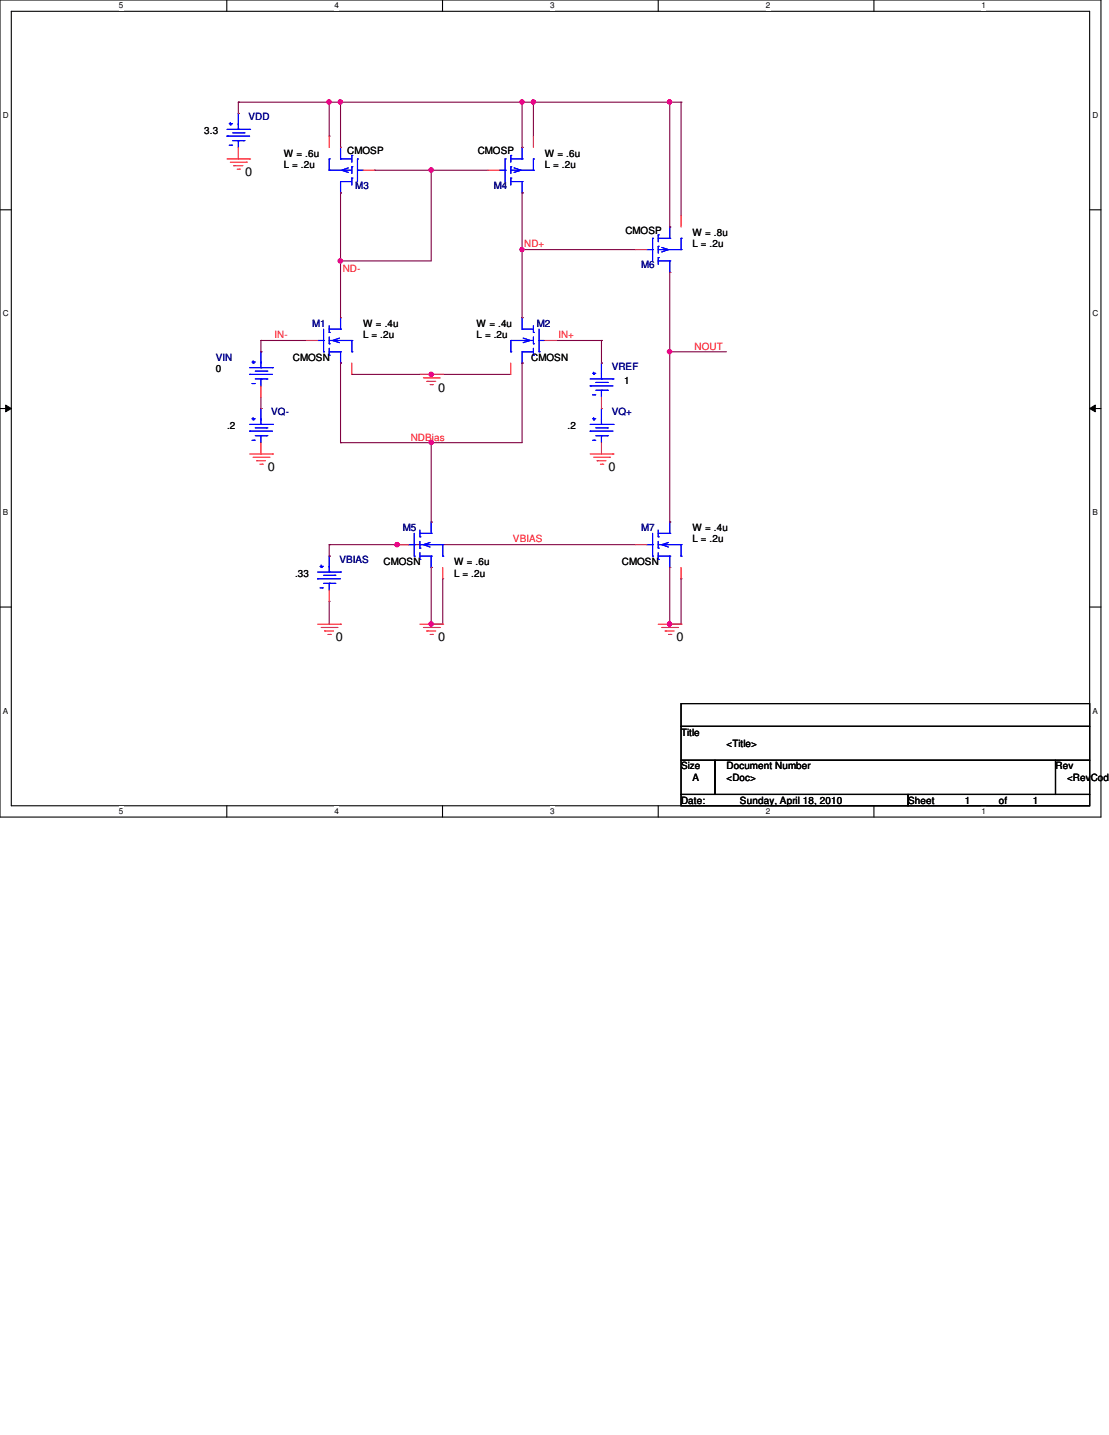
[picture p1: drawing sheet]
<svg xmlns="http://www.w3.org/2000/svg" width="216mm" height="279mm" viewBox="0 0 216 279" stroke-linecap="round" stroke-linejoin="round" font-family="sans-serif">
<path d="M0 0h214.3v159.1h-214.3zM2.2 2.2h209.9v154.7h-209.9z" fill="none" stroke="#000" stroke-width=".21"/>
<g fill="#fff">
<path d="M23.2 .2h.8v1.8h-.8z"/>
<path d="M23.2 157.1h.8v1.8h-.8z"/>
</g>
<path d="M44.2 0v2.2M44.2 156.9v2.2" fill="none" stroke="#000" stroke-width=".21"/>
<g fill="#fff">
<path d="M65.1 .2h.9v1.8h-.9z"/>
<path d="M65.1 157.1h.9v1.8h-.9z"/>
</g>
<path d="M86.1 0v2.2M86.1 156.9v2.2" fill="none" stroke="#000" stroke-width=".21"/>
<g fill="#fff">
<path d="M107.1 .2h.9v1.8h-.9z"/>
<path d="M107.1 157.1h.9v1.8h-.9z"/>
</g>
<path d="M128.1 0v2.2M128.1 156.9v2.2" fill="none" stroke="#000" stroke-width=".21"/>
<g fill="#fff">
<path d="M149.1 .2h.9v1.8h-.9z"/>
<path d="M149.1 157.1h.9v1.8h-.9z"/>
</g>
<path d="M170.1 0v2.2M170.1 156.9v2.2" fill="none" stroke="#000" stroke-width=".21"/>
<g fill="#fff">
<path d="M191.1 .2h.9v1.8h-.9z"/>
<path d="M191.1 157.1h.9v1.8h-.9z"/>
<path d="M.6 21.5h1.1v1.8h-1.1z"/>
<path d="M212.7 21.5h1.1v1.8h-1.1z"/>
<path d="M.6 60.2h1.1v1.7h-1.1z"/>
<path d="M212.7 60.2h1.1v1.7h-1.1z"/>
</g>
<path d="M0 40.9h2.2M212.1 40.9h2.2" fill="none" stroke="#000" stroke-width=".21"/>
<g fill="#fff">
<path d="M.6 98.8h1v1.8h-1z"/>
<path d="M212.7 98.8h1v1.8h-1z"/>
</g>
<path d="M0 79.5h2.2M212.1 79.5h2.2" fill="none" stroke="#000" stroke-width=".21"/>
<path d="M1.1 78.9l1.1 .6-1.1 .7zM212.1 79.5l1.1-.6v1.3z" fill="#000"/>
<path d="M1.1 78.9l1.1 .6-1.1 .7zM212.1 79.5l1.1-.6v1.3z" fill="none" stroke="#000" stroke-width=".19"/>
<g fill="#fff">
<path d="M.6 137.5h1v1.8h-1z"/>
<path d="M212.7 137.5h1v1.8h-1z"/>
</g>
<path d="M0 118.2h2.2M212.1 118.2h2.2" fill="none" stroke="#000" stroke-width=".21"/>
<path d="M66.3 19.9h.1M66.3 19.9h35.3" fill="none" stroke="#800040" stroke-width=".21"/>
<circle cx="101.6" cy="19.8" r=".42" fill="#f0f"/>
<circle cx="101.6" cy="19.8" r=".42" fill="none" stroke="#f0f" stroke-width=".21"/>
<circle cx="66.2" cy="19.8" r=".43" fill="#f0f"/>
<circle cx="66.2" cy="19.8" r=".43" fill="none" stroke="#f0f" stroke-width=".21"/>
<path d="M101.6 19.9h.1M101.6 19.9h2.2M103.8 19.9h.1M103.8 19.9v6.6M130.4 19.9h.1M130.4 19.9h2.2M132.6 19.9h.1M132.6 19.9v22.1" fill="none" stroke="#800040" stroke-width=".21"/>
<circle cx="130.3" cy="19.8" r=".43" fill="#f0f"/>
<circle cx="130.3" cy="19.8" r=".43" fill="none" stroke="#f0f" stroke-width=".21"/>
<path d="M103.8 19.9h.1M103.8 19.9h26.6M130.4 19.9h.1M130.4 19.9v24.3" fill="none" stroke="#800040" stroke-width=".21"/>
<circle cx="103.8" cy="19.8" r=".43" fill="#f0f"/>
<circle cx="103.8" cy="19.8" r=".43" fill="none" stroke="#f0f" stroke-width=".21"/>
<path d="M101.6 48.6h.1M101.6 48.6h22.1M130.4 53h.1M130.4 53v15.5M130.4 68.5h.1M130.4 68.5h11" fill="none" stroke="#800040" stroke-width=".21"/>
<circle cx="101.6" cy="48.6" r=".42" fill="#f0f"/>
<circle cx="101.6" cy="48.6" r=".42" fill="none" stroke="#f0f" stroke-width=".21"/>
<path d="M83.9 33.1h.1M83.9 33.1h11.1M83.9 33.1v17.7M66.3 50.8h.1M66.3 50.8v11" fill="none" stroke="#800040" stroke-width=".21"/>
<circle cx="83.9" cy="33.1" r=".43" fill="#f0f"/>
<circle cx="83.9" cy="33.1" r=".43" fill="none" stroke="#f0f" stroke-width=".21"/>
<path d="M66.3 50.8h.1M66.3 50.8h17.6" fill="none" stroke="#800040" stroke-width=".21"/>
<circle cx="66.2" cy="50.8" r=".43" fill="#f0f"/>
<circle cx="66.2" cy="50.8" r=".43" fill="none" stroke="#f0f" stroke-width=".21"/>
<path d="M72.9 33.1h.1M72.9 33.1h11M101.6 37.5h.1M101.6 37.5v11.1M66.3 70.7h.1M66.3 70.7v15.5M83.9 86.2h.1M83.9 86.2h17.7" fill="none" stroke="#800040" stroke-width=".21"/>
<circle cx="83.9" cy="86.1" r=".43" fill="#f0f"/>
<circle cx="83.9" cy="86.1" r=".43" fill="none" stroke="#f0f" stroke-width=".21"/>
<path d="M83.9 72.9h.1M83.9 72.9h15.5M101.6 70.7h.1M101.6 70.7v15.5" fill="none" stroke="#800040" stroke-width=".21"/>
<circle cx="83.9" cy="72.9" r=".43" fill="#f0f"/>
<circle cx="83.9" cy="72.9" r=".43" fill="none" stroke="#f0f" stroke-width=".21"/>
<path d="M101.6 48.6h.1M101.6 48.6v13.2M130.4 68.5h.1M130.4 68.5v33.1M83.9 86.2h.1M83.9 86.2v15.4" fill="none" stroke="#800040" stroke-width=".21"/>
<circle cx="130.4" cy="68.5" r=".42" fill="#f0f"/>
<circle cx="130.4" cy="68.5" r=".42" fill="none" stroke="#f0f" stroke-width=".21"/>
<path d="M77.3 106h.1M77.3 106h46.4" fill="none" stroke="#800040" stroke-width=".21"/>
<circle cx="77.3" cy="106" r=".43" fill="#f0f"/>
<circle cx="77.3" cy="106" r=".43" fill="none" stroke="#f0f" stroke-width=".21"/>
<path d="M68.5 72.9h.1M68.5 72.9h15.4M66.3 86.2h.1M66.3 86.2h17.6M83.9 110.5h.1M83.9 110.5v11M86.2 112.7h.1M86.2 112.7v8.8h-2.3M83.9 121.5h.1" fill="none" stroke="#800040" stroke-width=".21"/>
<circle cx="83.9" cy="121.5" r=".43" fill="#f0f"/>
<circle cx="83.9" cy="121.5" r=".43" fill="none" stroke="#f0f" stroke-width=".21"/>
<path d="M130.4 110.5v11M132.6 112.7h.1M132.6 112.7v8.8M130.4 121.5h.1" fill="none" stroke="#800040" stroke-width=".21"/>
<circle cx="130.3" cy="121.5" r=".43" fill="#f0f"/>
<circle cx="130.3" cy="121.5" r=".43" fill="none" stroke="#f0f" stroke-width=".21"/>
<path d="M64.1 19.9h.1M64.1 19.9h2.2M66.3 19.9h.1M66.3 19.9v8.8M64.1 106h.1M64.1 106h13.2M130.4 121.5h.1M130.4 121.5h2.2" fill="none" stroke="#800040" stroke-width=".21"/>
<circle cx="64" cy="19.8" r=".43" fill="#f0f"/>
<circle cx="64" cy="19.8" r=".43" fill="none" stroke="#f0f" stroke-width=".21"/>
<g fill="none" stroke="#800040" stroke-width=".21">
<path d="M46.4 19.9h.1M46.4 19.9h17.7v6.6M46.4 19.9v2.2M101.6 19.9h.1M101.6 19.9v8.8M64.1 26.5h.1M66.3 37.5h.1M66.3 37.5v13.3M50.8 66.3h.1M50.8 79.5h.1M50.8 66.3h8.8M50.8 66.3v2.2"/>
<path d="M50.8 77.3v2.2M108.3 66.3h8.8M117.1 66.3h.1M117.1 66.3v4.4M64.1 106h.1M64.1 117.1h.1M64.1 106v2.3M64.1 117.1v4.4"/>
</g>
<g fill="none" stroke="#f00" stroke-width=".21">
<path d="M44.2 30.9h4.4M44.8 31.6h3.2M45.5 32.3h.1M45.5 32.3h1.8M46.2 32.9h.4M46.4 22.1h.1M46.4 28.7v2.2M46.6 32.9h.1M48 31.6h.1M48.6 30.9h.1M64.1 26.5v2.2M66.3 28.7h.1"/>
<path d="M66.3 37.5h.1M70.7 33.1h2.2M95 33.1h2.2M101.6 28.7h.1M101.6 37.5h.1M103.8 26.5v2.2M123.7 48.6h2.2M130.4 44.2h.1M130.4 53h.1M132.6 42v2.2M50.8 68.5h.1M50.8 79.5h.1"/>
<path d="M50.8 75.1v2.2M59.6 66.3h2.2M66.3 70.7h.1M66.3 61.8h.1M68.5 70.7v2.2M81.7 72.9h4.5M82.4 73.6h3.1M83.1 74.3h.1M83.1 74.3h1.7M83.7 74.9h.5M84.2 74.9h.1M85.5 73.6h.1"/>
<path d="M86.2 72.9h.1M99.4 70.7v2.2M101.6 70.7h.1M101.6 61.8h.1M106 66.3h2.3M117.1 70.7h.1M117.1 79.5h.1M117.1 77.3v2.2M48.6 88.4h4.4M49.3 89h3.1M50 89.7h.1M50 89.7h1.7"/>
<path d="M50.6 90.4h.5M50.8 86.2v2.2M51.1 90.4h.1M52.4 89h.1M53 88.4h.1M114.9 88.4h4.4M115.6 89h3.1M116.2 89.7h.1M116.2 89.7h1.8M116.9 90.4h.4M117.1 86.2v2.2M117.3 90.4h.1"/>
<path d="M118.7 89h.1M119.3 88.4h.1M64.1 108.3h.1M64.1 114.9v2.2M77.3 106h2.2M83.9 110.5h.1M83.9 101.6h.1M86.2 110.5v2.2M123.7 106h2.2M130.4 110.5h.1M130.4 101.6h.1M132.6 110.5v2.2"/>
<path d="M61.8 121.5h4.5M62.5 122.2h3.1M63.2 122.9h.1M63.2 122.9h1.7M63.8 123.5h.5M64.3 123.5h.1M65.6 122.2h.1M66.3 121.5h.1M81.7 121.5h4.5M82.4 122.2h3.1M83.1 122.9h.1M83.1 122.9h1.7"/>
<path d="M83.7 123.5h.5M84.2 123.5h.1M85.5 122.2h.1M86.2 121.5h.1M128.1 121.5h4.5M128.8 122.2h3.1M129.5 122.9h.1M129.5 122.9h1.7M130.1 123.5h.5M130.6 123.5h.1M131.9 122.2h.1M132.6 121.5h.1"/>
</g>
<path d="M132.6 137h79.5v4.4h-79.5zM132.6 141.4h79.5v6.6h-79.5zM132.6 148h6.6v6.7h-6.6zM132.6 154.7h44.2v2.2h-44.2zM139.2 148h66.3v6.7h-66.3zM176.8 154.7h35.3v2.2h-35.3zM205.5 148h6.6v6.7h-6.6z" fill="none" stroke="#000" stroke-width=".21"/>
<g fill="none" stroke="#00f" stroke-width=".21">
<path d="M44.2 26.5h.1M44.2 26.5h4.4M44.2 25.2h4.4M44.6 24.1h.5M44.6 28.3h.5M44.8 24.3h.1M44.8 23.9v.4M45.1 24.1h.1M45.1 28.3h.1M45.3 25.9h2.2M45.3 27.4h2.2M46.4 25.2h.1"/>
<path d="M46.4 27.4h.1M46.4 22.1h.1M46.4 22.1v3.1M46.4 27.4v1.3M47.5 25.9h.1M47.5 27.4h.1M48.6 25.2h.1M64.1 30.9h.1M64.1 33.1h.1M64.1 30.9v2.2M64.1 33.1h4.4M66.3 30.9h.1"/>
<path d="M66.3 35.3h.1M66.3 28.7h.1M66.3 37.5h.1M66.3 30.9h2.2M66.3 35.3h2.2M66.3 28.7v2.2M66.3 35.3v2.2M67.8 32.7l-1.3 .4 1.3 .5M68.5 34.7h.1M68.5 32.5h.1M68.5 30.3h.1M68.5 30.3v1.3"/>
<path d="M68.5 32.5v1.3M68.5 34.7v1.3M69.6 30.9h.1M69.6 33.1h.1M69.6 30.9v4.4M69.6 33.1h1.1M97.2 33.1h1.1M98.3 30.9h.1M98.3 33.1h.1M98.3 30.9v4.4M99.4 34.7h.1M99.4 32.5h.1"/>
<path d="M99.4 30.3h.1M99.4 30.3v1.3M99.4 32.5v1.3M99.4 34.7v1.3M99.4 30.9h2.2M99.4 35.3h2.2M99.4 33.1h4.4M100.1 32.7l1.3 .4-1.3 .5M101.6 30.9h.1M101.6 35.3h.1M101.6 28.7h.1M101.6 37.5h.1"/>
<path d="M101.6 28.7v2.2M101.6 35.3v2.2M103.8 30.9h.1M103.8 33.1h.1M103.8 30.9v2.2M125.9 48.6h1.1M127 46.4h.1M127 48.6h.1M127 46.4v4.4M128.1 50.2h.1M128.1 48h.1M128.1 45.7h.1"/>
<path d="M128.1 45.7v1.4M128.1 48v1.3M128.1 50.2v1.3M128.1 46.4h2.3M128.1 50.8h2.3M128.1 48.6h4.5M128.8 48.2l1.3 .4-1.3 .5M130.4 46.4h.1M130.4 50.8h.1M130.4 44.2h.1M130.4 53h.1M130.4 44.2v2.2"/>
<path d="M130.4 50.8v2.2M132.6 46.4h.1M132.6 48.6h.1M132.6 46.4v2.2M48.6 72.9h.1M48.6 72.9h4.4M48.6 71.6h4.4M49.1 70.5h.4M49.1 74.7h.4M49.3 70.7h.1M49.3 70.3v.4M49.5 70.5h.1"/>
<path d="M49.5 74.7h.1M49.7 72.3h2.2M49.7 73.8h2.2M50.8 71.6h.1M50.8 73.8h.1M50.8 68.5h.1M50.8 79.5h.1M50.8 68.5v3.1M50.8 73.8v1.3M50.8 79.5v3.1M51.9 72.3h.1M51.9 73.8h.1"/>
<path d="M53 71.6h.1M61.8 66.3h1.2M63 68.5h.1M63 66.3h.1M63 64.1v4.4M64.1 64.7h.1M64.1 66.9h.1M64.1 69.2h.1M64.1 63.4v1.3M64.1 65.6v1.3M64.1 67.8v1.4M64.1 68.5h2.2"/>
<path d="M64.1 64.1h2.2M64.1 66.3h4.4M66.1 65.8l-1.4 .5 1.4 .4M66.3 68.5h.1M66.3 64.1h.1M66.3 70.7h.1M66.3 61.8h.1M66.3 61.8v2.3M66.3 68.5v2.2M68.5 68.5h.1M68.5 66.3h.1M68.5 66.3v2.2"/>
<path d="M99.4 68.5h.1M99.4 66.3h.1M99.4 66.3v2.2M99.4 66.3h4.4M101.6 68.5h.1M101.6 64.1h.1M101.6 70.7h.1M101.6 61.8h.1M101.6 68.5h2.2M101.6 64.1h2.2M101.6 61.8v2.3M101.6 68.5v2.2"/>
<path d="M101.9 65.8l1.3 .5-1.3 .4M103.8 64.7h.1M103.8 66.9h.1M103.8 69.2h.1M103.8 63.4v1.3M103.8 65.6v1.3M103.8 67.8v1.4M104.9 68.5h.1M104.9 66.3h.1M104.9 64.1v4.4M104.9 66.3h1.1M114.9 75.1h.1"/>
<path d="M114.9 73.8h4.4M114.9 75.1h4.4M115.4 72.7h.4M115.4 76.9h.4M115.6 72.9h.1M115.6 72.5v.4M115.8 72.7h.1M115.8 76.9h.1M116 74.5h2.2M116 76h2.2M117.1 73.8h.1M117.1 76h.1"/>
<path d="M117.1 70.7h.1M117.1 79.5h.1M117.1 70.7v3.1M117.1 76v1.3M117.1 79.5v3.1M118.2 74.5h.1M118.2 76h.1M119.3 73.8h.1M48.6 83.9h.1M48.6 83.9h4.4M48.6 82.6h4.4M49.1 81.5h.4"/>
<path d="M49.1 85.7h.4M49.3 81.7h.1M49.3 81.3v.4M49.5 81.5h.1M49.5 85.7h.1M49.7 83.3h2.2M49.7 84.8h2.2M50.8 82.6h.1M50.8 84.8h.1M50.8 84.8v1.4M51.9 83.3h.1M51.9 84.8h.1"/>
<path d="M53 82.6h.1M114.9 83.9h.1M114.9 83.9h4.4M114.9 82.6h4.4M115.4 81.5h.4M115.4 85.7h.4M115.6 81.7h.1M115.6 81.3v.4M115.8 81.5h.1M115.8 85.7h.1M116 83.3h2.2M116 84.8h2.2"/>
<path d="M117.1 82.6h.1M117.1 84.8h.1M117.1 84.8v1.4M118.2 83.3h.1M118.2 84.8h.1M119.3 82.6h.1M61.8 112.7h.1M61.8 112.7h4.5M61.8 111.4h4.5M62.3 110.3h.4M62.3 114.5h.4M62.5 110.5h.1"/>
<path d="M62.5 110v.5M62.7 110.3h.1M62.7 114.5h.1M63 112h2.2M63 113.6h2.2M64.1 111.4h.1M64.1 113.6h.1M64.1 108.3h.1M64.1 108.3v3.1M64.1 113.6v1.3M65.2 112h.1M65.2 113.6h.1"/>
<path d="M66.3 111.4h.1M79.5 106h1.1M80.6 108.3h.1M80.6 106h.1M80.6 103.8v4.5M81.7 104.5h.1M81.7 106.7h.1M81.7 108.9h.1M81.7 108.3h2.2M81.7 103.8h2.2M81.7 106h4.5M81.7 103.2v1.3"/>
<path d="M81.7 105.4v1.3M81.7 107.6v1.3M83.7 105.6l-1.3 .4 1.3 .5M83.9 108.3h.1M83.9 103.8h.1M83.9 110.5h.1M83.9 101.6h.1M83.9 101.6v2.2M83.9 108.3v2.2M86.2 108.3h.1M86.2 106h.1M86.2 106v2.3"/>
<path d="M125.9 106h1.1M127 108.3h.1M127 106h.1M127 103.8v4.5M128.1 104.5h.1M128.1 106.7h.1M128.1 108.9h.1M128.1 108.3h2.3M128.1 103.8h2.3M128.1 106h4.5M128.1 103.2v1.3M128.1 105.4v1.3"/>
<path d="M128.1 107.6v1.3M130.1 105.6l-1.3 .4 1.3 .5M130.4 108.3h.1M130.4 103.8h.1M130.4 110.5h.1M130.4 101.6h.1M130.4 101.6v2.2M130.4 108.3v2.2M132.6 108.3h.1M132.6 106h.1M132.6 106v2.3"/>
</g>
<circle cx="101.6" cy="19.8" r=".42" fill="#f0f"/>
<circle cx="101.6" cy="19.8" r=".42" fill="none" stroke="#f0f" stroke-width=".21"/>
<circle cx="66.2" cy="19.8" r=".43" fill="#f0f"/>
<circle cx="66.2" cy="19.8" r=".43" fill="none" stroke="#f0f" stroke-width=".21"/>
<circle cx="130.3" cy="19.8" r=".43" fill="#f0f"/>
<circle cx="130.3" cy="19.8" r=".43" fill="none" stroke="#f0f" stroke-width=".21"/>
<circle cx="103.8" cy="19.8" r=".43" fill="#f0f"/>
<circle cx="103.8" cy="19.8" r=".43" fill="none" stroke="#f0f" stroke-width=".21"/>
<circle cx="101.6" cy="48.6" r=".42" fill="#f0f"/>
<circle cx="101.6" cy="48.6" r=".42" fill="none" stroke="#f0f" stroke-width=".21"/>
<circle cx="83.9" cy="33.1" r=".43" fill="#f0f"/>
<circle cx="83.9" cy="33.1" r=".43" fill="none" stroke="#f0f" stroke-width=".21"/>
<circle cx="66.2" cy="50.8" r=".43" fill="#f0f"/>
<circle cx="66.2" cy="50.8" r=".43" fill="none" stroke="#f0f" stroke-width=".21"/>
<circle cx="83.9" cy="86.1" r=".43" fill="#f0f"/>
<circle cx="83.9" cy="86.1" r=".43" fill="none" stroke="#f0f" stroke-width=".21"/>
<circle cx="83.9" cy="72.9" r=".43" fill="#f0f"/>
<circle cx="83.9" cy="72.9" r=".43" fill="none" stroke="#f0f" stroke-width=".21"/>
<circle cx="130.4" cy="68.5" r=".42" fill="#f0f"/>
<circle cx="130.4" cy="68.5" r=".42" fill="none" stroke="#f0f" stroke-width=".21"/>
<circle cx="77.3" cy="106" r=".43" fill="#f0f"/>
<circle cx="77.3" cy="106" r=".43" fill="none" stroke="#f0f" stroke-width=".21"/>
<circle cx="83.9" cy="121.5" r=".43" fill="#f0f"/>
<circle cx="83.9" cy="121.5" r=".43" fill="none" stroke="#f0f" stroke-width=".21"/>
<circle cx="130.3" cy="121.5" r=".43" fill="#f0f"/>
<circle cx="130.3" cy="121.5" r=".43" fill="none" stroke="#f0f" stroke-width=".21"/>
<circle cx="64" cy="19.8" r=".43" fill="#f0f"/>
<circle cx="64" cy="19.8" r=".43" fill="none" stroke="#f0f" stroke-width=".21"/>
<g font-size="2.4">
<text x="47.7" y="34.2">0</text>
<text x="85.3" y="76.2">0</text>
<text x="52.2" y="91.7">0</text>
<text x="118.4" y="91.7">0</text>
<text x="65.4" y="124.8">0</text>
<text x="85.3" y="124.8">0</text>
<text x="131.7" y="124.8">0</text>
</g>
<g font-size="1.9" fill="#000080">
<text x="48.4" y="23.4">VDD</text>
<text x="69.2" y="36.7">M3</text>
<text x="96.1" y="36.7">M4</text>
<text x="124.8" y="52.2">M6</text>
<text x="60.7" y="63.6">M1</text>
<text x="104.5" y="63.6">M2</text>
<text x="42" y="70.3">VIN</text>
<text x="119.1" y="72.1">VREF</text>
<text x="52.8" y="80.9">VQ-</text>
<text x="119.1" y="80.9">VQ+</text>
<text x="78.4" y="103.4">M5</text>
<text x="124.8" y="103.4">M7</text>
<text x="66.1" y="109.6">VBIAS</text>
</g>
<g font-size="1.9">
<text x="39.8" y="26.1">3.3</text>
<text x="55.2" y="30.5">W = .6u</text>
<text x="55.2" y="32.7">L = .2u</text>
<text x="67.6" y="30.1">CMOSP</text>
<text x="93" y="30.1">CMOSP</text>
<text x="106" y="30.5">W = .6u</text>
<text x="106" y="32.7">L = .2u</text>
<text x="121.8" y="45.5">CMOSP</text>
<text x="134.8" y="46">W = .8u</text>
<text x="134.8" y="48.2">L = .2u</text>
<text x="70.7" y="63.6">W = .4u</text>
<text x="70.7" y="65.9">L = .2u</text>
<text x="92.8" y="63.6">W = .4u</text>
<text x="92.8" y="65.9">L = .2u</text>
<text x="57" y="70.3">CMOSN</text>
<text x="103.4" y="70.3">CMOSN</text>
<text x="42" y="72.5">0</text>
<text x="121.5" y="74.7">1</text>
<text x="44.2" y="83.5">.2</text>
<text x="110.5" y="83.5">.2</text>
<text x="134.8" y="103.4">W = .4u</text>
<text x="134.8" y="105.6">L = .2u</text>
<text x="57.4" y="112.3">.33</text>
<text x="74.7" y="110.1">CMOSN</text>
<text x="88.4" y="110.1">W = .6u</text>
<text x="88.4" y="112.3">L = .2u</text>
<text x="121.1" y="110.1">CMOSN</text>
<text x="132.6" y="143.2">Title</text>
<text x="132.6" y="149.8">Size</text>
<text x="141.4" y="149.8">Document Number</text>
<text x="141.4" y="145.4">&lt;Title&gt;</text>
<text x="205.5" y="149.8">Rev</text>
<text x="134.8" y="152">A</text>
<text x="141.4" y="152">&lt;Doc&gt;</text>
<text x="207.7" y="152">&lt;RevCode</text>
<text x="132.6" y="156.5">Date:</text>
<text x="144.1" y="156.5">Sunday, April 18, 2010</text>
<text x="176.8" y="156.5">Sheet</text>
<text x="187.8" y="156.5">1</text>
<text x="194.4" y="156.5">of</text>
<text x="201.1" y="156.5">1</text>
</g>
<g font-size="1.9" fill="#f00">
<text x="66.7" y="53">ND-</text>
<text x="102.1" y="48.2">ND+</text>
<text x="53.5" y="65.9">IN-</text>
<text x="108.7" y="65.9">IN+</text>
<text x="135.2" y="68.1">NOUT</text>
<text x="80" y="85.8">NDBias</text>
<text x="99.9" y="105.6">VBIAS</text>
</g>
<g font-size="1.6">
<text x="23.2" y="1.7">5</text>
<text x="65.1" y="1.7">4</text>
<text x="107.1" y="1.7">3</text>
<text x="149.1" y="1.7">2</text>
<text x="191.1" y="1.7">1</text>
<text x=".6" y="22.9">D</text>
<text x="212.7" y="22.9">D</text>
<text x=".6" y="61.6">C</text>
<text x="212.7" y="61.6">C</text>
<text x=".6" y="100.3">B</text>
<text x="212.7" y="100.3">B</text>
<text x=".6" y="138.9">A</text>
<text x="212.7" y="138.9">A</text>
<text x="23.2" y="158.5">5</text>
<text x="65.1" y="158.5">4</text>
<text x="107.1" y="158.5">3</text>
<text x="149.1" y="158.5">2</text>
<text x="191.1" y="158.5">1</text>
</g>
</svg>
